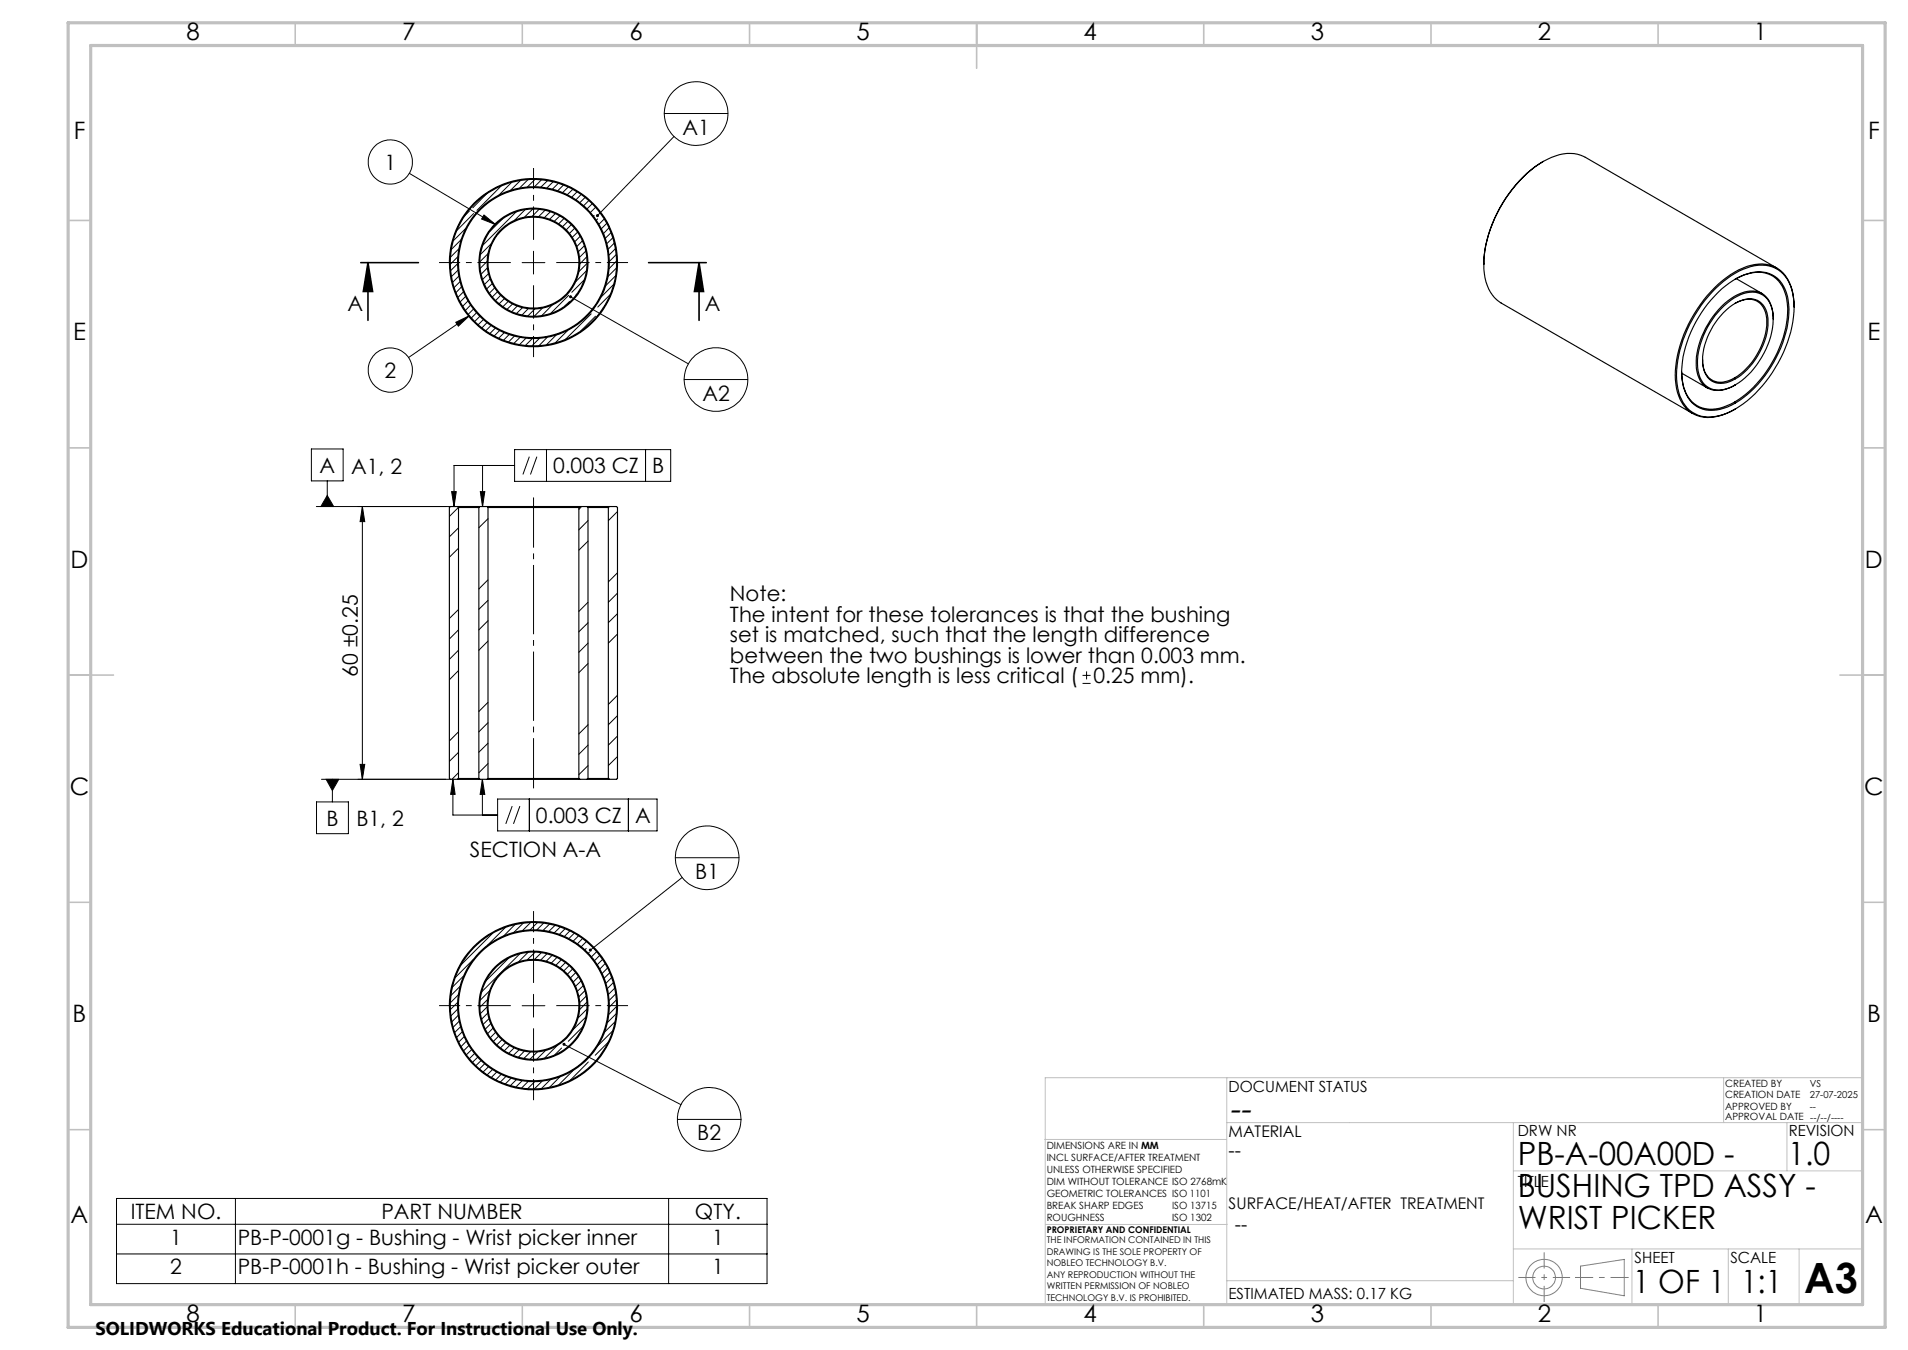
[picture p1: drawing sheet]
<svg xmlns="http://www.w3.org/2000/svg" width="420mm" height="297mm" viewBox="0 0 420 297" stroke-linecap="round" stroke-linejoin="round" font-family="sans-serif">
<g fill="none" stroke="#808080" stroke-width=".22">
<path d="M347.9 278.5l9.6-1.4v8l-9.6-1.7z"/>
<circle cx="339.9" cy="281" r="2.51"/>
<circle cx="339.9" cy="281.1" r="4"/>
</g>
<path d="M334.2 281h11.4" fill="none" stroke="#808080" stroke-width=".22" stroke-dasharray="15.2 1.3 1.3 1.3" stroke-dashoffset="11.4" stroke-linecap="butt"/>
<path d="M339.9 275.5v10.9" fill="none" stroke="#808080" stroke-width=".22" stroke-dasharray="15.2 1.3 1.3 1.3" stroke-dashoffset="11.7" stroke-linecap="butt"/>
<path d="M346.7 281h11.8" fill="none" stroke="#808080" stroke-width=".22" stroke-dasharray="15.2 1.3 1.3 1.3" stroke-dashoffset="11.2" stroke-linecap="butt"/>
<g fill="none" stroke="#c0c0c0" stroke-width=".22">
<path d="M270.1 237.1v49.9M379.4 237.1v9.9M410.1 237.1h-180v49.9M230 250.7h40M270.1 247h140M333.1 257.6h77M333.1 247v40M393.3 247v10.6M230.2 269.4h39.9M333.1 274.8h77M359.2 274.8v12.2M380.4 274.8v12.2"/>
<path d="M396 274.8v12.2M270.1 281.8h63"/>
</g>
<g fill="none" stroke="#c0c0c0" stroke-width=".35">
<path d="M65 5v5M115 5v5M165 5v5M215 5v10M265 5v5M315 5v5M365 5v5M15 48.5h5M410 48.5h5M15 98.5h5M410 98.5h5M15 148.5h10"/>
<path d="M405 148.5h10M15 198.5h5M410 198.5h5M15 248.5h5M410 248.5h5M65 287v5M115 287v5M165 287v5M215 287v5M265 287v5M315 287v5M365 287v5"/>
</g>
<path d="M15 5h400v287h-400zM20 10h390v277h-390z" fill="none" stroke="#c0c0c0" stroke-width=".7"/>
<g fill="none" stroke="#000" stroke-width=".25">
<path d="M339.7 35.5a28.9 28.9 0 0 0-13.1 22.7 9.2 9.2 0 0 0 3.8 8.5l42.2 24.3M339.7 35.5a9.7 9.7 0 0 1 8.9-1.1l42.5 24.5M339.7 35.5a28.5 28.5 0 0 0-13.1 22.7M377.6 63.5a16.7 16.7 0 0 1 9.5-5.2 6.7 6.7 0 0 1 7.3 5.5 22 22 0 0 1-2.4 14.9 26.3 26.3 0 0 1-11.8 12.2 7.9 7.9 0 0 1-8.3-.6 11.1 11.1 0 0 1-2.7-9.9 29.5 29.5 0 0 1 8.4-16.9zM378.2 64.3a14.1 14.1 0 0 1 9.1-4.5 6.3 6.3 0 0 1 6.2 5.5 21.2 21.2 0 0 1-3.1 14.4 21.6 21.6 0 0 1-11 10.1 6.4 6.4 0 0 1-8.8-4.5 20.4 20.4 0 0 1 2.7-14.4l2.6-4zM378.8 67.9a9.9 9.9 0 0 1 7.6-3.6 4.7 4.7 0 0 1 3.8 4.5 18 18 0 0 1-7.5 15.4 6.2 6.2 0 0 1-6.5 1.1 6.1 6.1 0 0 1-2.5-6.1 18.7 18.7 0 0 1 5.1-11.3zM379.4 68.8a8.2 8.2 0 0 1 6.4-3 4.3 4.3 0 0 1 3.4 4.3 15.6 15.6 0 0 1-7.9 13.6 4.1 4.1 0 0 1-6.3-2.4 14 14 0 0 1 3.8-11.8zM381.9 61.5a8.1 8.1 0 0 1 8.6-.6 8.5 8.5 0 0 1 3 7.1 25.8 25.8 0 0 1-11.7 20.4 8.6 8.6 0 0 1-7.7 1.1 7.2 7.2 0 0 1-3.8-6.1l-.1-1.6M381.9 66.7a4.4 4.4 0 0 1 5.9 .5 7.8 7.8 0 0 1 .6 6.9 14.8 14.8 0 0 1-7.9 9.6 4.1 4.1 0 0 1-5.7-3.9v-.7M382.2 61.3l5.6 3.3M390.3 70.2a6.4 6.4 0 0 0-2.6-5.7 6.5 6.5 0 0 0-6.6 1.1 18.6 18.6 0 0 0-7.7 14.7 5.3 5.3 0 0 0 3.7 5.5 7 7 0 0 0 4.9-1.1M394.9 67.6a9.9 9.9 0 0 0-3.5-8.5 8 8 0 0 0-7.8-.1 25.6 25.6 0 0 0-11.9 12.3 22.2 22.2 0 0 0-2.4 15 6.9 6.9 0 0 0 9 5.2l1.8-.6 1.9-.9"/>
<path d="M370.2 82.1l5.6 3.3M100.7 111.4h4.9M100.7 111.4h-1.6l-.2 .3v59.6l.2 .1h1.6M100.7 111.4l.2 .3M100.9 111.7h4.5M100.9 111.7v59.6M105.4 111.7v59.6M105.6 111.4h1.6M105.6 111.4l-.2 .3M107.2 111.4h20.4M107.2 111.4l.2 .3M107.4 111.7h20"/>
<path d="M107.4 111.7v59.6M127.4 111.7v59.6M127.6 111.4h1.6M127.6 111.4l-.2 .3M129.2 111.4h4.9M129.2 111.4l.2 .3M129.4 111.7h4.5M129.4 111.7v59.6M133.9 111.7v59.6M134.1 111.4h1.6l.2 .3v59.6l-.2 .1h-1.6M134.1 111.4l-.2 .3M100.7 171.4h4.9"/>
<path d="M100.9 171.3h4.5M100.9 171.3l-.2 .1M105.4 171.3l.2 .1M105.6 171.4h1.6M107.2 171.4h20.4M107.4 171.3h20M107.4 171.3l-.2 .1M127.4 171.3l.2 .1M127.6 171.4h1.6M129.2 171.4h4.9M129.4 171.3h4.5M129.4 171.3l-.2 .1"/>
<path d="M133.9 171.3l.2 .1"/>
<circle cx="117.4" cy="57.8" r="16.7"/>
<circle cx="117.4" cy="57.8" r="12"/>
<circle cx="117.4" cy="57.8" r="18.3"/>
<circle cx="117.4" cy="57.8" r="10"/>
<circle cx="117.4" cy="57.8" r="16.5"/>
<circle cx="117.4" cy="57.8" r="10.2"/>
<circle cx="117.4" cy="57.8" r="18.5"/>
<circle cx="117.4" cy="57.8" r="11.8"/>
<circle cx="117.4" cy="221.3" r="12"/>
<circle cx="117.4" cy="221.3" r="18.3"/>
<circle cx="117.4" cy="221.2" r="10"/>
<circle cx="117.4" cy="221.3" r="16.5"/>
<circle cx="117.4" cy="221.2" r="16.7"/>
<circle cx="117.4" cy="221.3" r="10.2"/>
<circle cx="117.4" cy="221.2" r="18.5"/>
<circle cx="117.4" cy="221.2" r="11.8"/>
</g>
<g fill="none" stroke="#000" stroke-width=".22">
<path d="M90.1 38.1l19 11.3M114.5 39.7l-2.1 2.2M116.2 39.5l-1.8 1.8M117.8 39.5l-1.7 1.6M119.2 39.6l-1.5 1.5M120.5 39.8l-1.4 1.4M146.2 25h14M148.4 30l-16.9 17.4M100.7 58l-1.5 1.5M100.8 56.5l-1.7 1.6M100.8 59.4l-1.4 1.5M101 54.7l-1.8 1.9"/>
<path d="M101.5 52.7l-2.2 2.2M102.6 50.2l-2.8 2.8M103.3 46.4l-1 1M104.2 47l-3.7 3.7M106.5 47.3l2.6 2.1-3.1-1.2zM107.1 42.7l-3 3M107.2 57.5l-1.5 1.6M107.3 58.9l-1.4 1.4M107.4 55.8l-1.8 1.8M108.1 53.6l-2.3 2.4M110.3 40.9l-5.3 5.4M110.6 48.2l-2.8 2.7"/>
<path d="M112.6 40.1l-2.7 2.8M113.6 46.6l-7.3 7.4M114.9 57.8h5M115.6 46.1l-2.3 2.4M117.3 46l-1.8 1.8M117.4 55.3v5M118.7 46l-1.5 1.6M120 46.2l-1.4 1.5M121.1 46.6l-1.3 1.3M121.7 40l-1.3 1.3M122.2 47l-1.2 1.2M122.9 40.3l-1.3 1.3"/>
<path d="M123.2 47.5l-1.2 1.2M124 40.7l-1.2 1.3M124.1 48.1l-1.1 1.1M125 48.7l-1.1 1.1M125.1 41.2l-1.2 1.2M125.8 49.4l-1.2 1.2M126.1 41.7l-1.2 1.1M126.5 50.2l-1.2 1.2M127 42.2l-1.1 1.2M127.1 51.1l-1.1 1.1M127.7 52l-1.2 1.2M127.9 42.8l-1.1 1.2"/>
<path d="M128.2 53l-1.2 1.2M128.6 54.1l-1.2 1.2M128.8 43.4l-1.2 1.2M128.9 55.2l-1.3 1.4M129.1 59.6l-2.3 2.3M129.2 56.5l-1.6 1.6M129.2 58l-1.8 1.8M129.6 44.1l-1.1 1.2M130.4 44.8l-1.2 1.2M130.8 47.4l-.2 .2M131.1 45.6l-1.1 1.1M131.6 48.2l-.3 .2"/>
<path d="M133 48.2l-1.2 1.2M133.6 49.1l-1.2 1.2M134.1 50.1l-1.2 1.3M134.5 51.2l-1.3 1.2M134.9 52.3l-1.3 1.3M135.2 53.5l-1.3 1.3M135.5 54.7l-1.4 1.4M135.6 56l-1.5 1.5M135.7 59l-1.9 1.8M135.7 57.4l-1.6 1.7M100.3 70.9l3-1.4-2.4 2.3zM101 60.7l-1.3 1.4"/>
<path d="M101.2 62l-1.2 1.2M101.6 63.1l-1.2 1.3M102 64.2l-1.2 1.2M102.5 65.2l-1.2 1.2M103 66.2l-1.2 1.2M103.3 69.5l-13.4 9.2M103.6 67.1l-1.2 1.2M104.2 68l-1.1 1.1M104.9 68.8l-1.1 1.2M105.6 69.6l-1.1 1.1M106.4 70.3l-1.1 1.1M107.2 71l-1.1 1.1"/>
<path d="M107.5 60.2l-1.3 1.3M107.9 61.3l-1.3 1.3M108.1 71.6l-1.2 1.2M108.3 62.4l-1.2 1.2M108.9 63.4l-1.2 1.1M109 72.2l-1.2 1.2M109.5 64.2l-1.1 1.1M110 72.7l-1.2 1.2M110.2 65l-1.1 1.1M111 73.2l-1.2 1.2M111 65.7l-1.1 1.1M111.9 66.3l-1.2 1.2"/>
<path d="M112.1 73.6l-1.3 1.3M112.8 66.9l-1.2 1.1M113.2 73.9l-1.3 1.3M113.8 67.3l-1.2 1.3M114.5 74.2l-1.4 1.4M115 67.7l-1.3 1.3M115.8 74.4l-1.4 1.4M116.3 67.9l-1.4 1.4M117.2 74.5l-1.5 1.5M117.7 68l-1.5 1.5M118.7 74.4l-1.6 1.7M119.4 67.8l-1.8 1.8"/>
<path d="M120.5 74.2l-1.9 1.9M121.6 67.1l-2.4 2.4M122.4 73.7l-2.1 2.1M125 72.7l-2.8 2.8M125.2 65l-4 4M125.4 66.3l-1.1 1.1M125.6 65.3l25.9 14.7M127 64.7l-.2 .1M128.6 61.6l-2.7 2.7M130.1 69l-5.6 5.6M131.1 69.6l-3.3 3.3M134.3 64.8l-2.7 2.8"/>
<path d="M135.1 62.6l-2.8 2.7M135.5 60.7l-2.2 2.1M68.5 98.8h7v7h-7zM113.3 98.9h34.3v7h-34.3zM120.3 98.9v7M142.1 98.9v7M150.6 83.5h14M69.6 111.4h29.5M72 109l1.4 2.4h-2.8zM72 105.8v5.6M79.8 111.4l.5 3.4h-1zM79.8 111.4v60"/>
<path d="M99.4 108.2h1l-.5 3.2zM100.9 111.7l-2 1.9M100.9 116.1l-2 2M105.7 108.2h1l-.5 3.2zM106.2 102.4v9M107.4 114.1l-2 2M113.3 102.4h-13.4v9M116.5 100.5l-1.4 3.9M118.2 100.5l-1.4 3.9M128 111.4l-.6 .7M129.4 114.5l-2 2.1M129.4 119.1l-2 1.9"/>
<path d="M135.9 112.5l-2 2M100.9 134.1l-2 2M100.9 138.6l-2 2M100.9 120.6l-2 2M107.4 127.6l-2 2M107.4 132.1l-2 2M107.4 136.6l-2 2M129.4 132.5l-2 2M129.4 137l-2 2M135.9 126l-2 2M135.9 130.5l-2 2M135.9 139.5l-2 2"/>
<path d="M135.9 135l-2 2M100.9 143l-2 2.1M100.9 147.5l-2 2M107.4 154.5l-2 2M107.4 159l-2 2M107.4 141l-2 2M129.4 146l-2 2M129.4 159.5l-2 2M129.4 141.5l-2 2M135.9 153l-2 2M135.9 157.4l-2 2.1M238.3 150.4h1.8"/>
<path d="M238.3 148.6h1.8M239.2 147.7v1.8M69.7 176.4h7v7h-7zM70.8 171.4h28.3M71.8 171.4h2.8l-1.4 2.5zM73.2 171.4v5M79.3 168.2h1l-.5 3.2zM99.7 171.4l.5 3.4h-1zM99.7 171.4v7.9h9.8M100.9 170l-1.4 1.4M100.9 161l-2 2M100.9 165.5l-2 2"/>
<path d="M106.2 171.4l.5 3.4h-1zM106.2 171.4v7.9M107.4 163.5l-2 2M107.4 168l-2 2M109.5 175.8h35.1v7h-35.1zM112.7 177.3l-1.4 4M114.4 177.3l-1.4 4M116.5 175.8v7M129.4 163.9l-2 2M129.4 168.4l-2 2M135.9 161.9l-2 2M135.9 166.4l-2 2"/>
<path d="M138.3 175.8v7M148.7 188.7h14M150.2 193l-20.2 16M100.9 218.9l-1.8 1.7M101.3 217l-2 2M102.1 214.7l-2.5 2.5M104.2 211.1l-4 3.9M107.3 219.9l-1.7 1.7M107.8 218l-2.1 2.1M108.5 205.3l-7 7M111.2 204l-3.9 4M111.9 210.8l-4.9 5"/>
<path d="M113.3 203.4l-2.4 2.5M114.4 209.9l-8.4 8.3M115.2 203.1l-2.1 2M116.2 209.5l-2 2.1M116.8 202.9l-1.8 1.8M117.4 218.8v5M117.8 209.5l-1.7 1.6M118.3 203l-1.6 1.6M119.2 209.6l-1.5 1.5M119.7 203.1l-1.5 1.5M120.4 209.8l-1.3 1.4M121 203.3l-1.4 1.4"/>
<path d="M121.5 210.2l-1.2 1.3M122.2 203.6l-1.4 1.3M122.6 210.6l-1.2 1.2M123.3 203.9l-1.3 1.3M123.5 211.2l-1.1 1.1M124.4 204.3l-1.2 1.3M124.5 211.8l-1.2 1.1M125.3 212.4l-1.2 1.2M125.4 204.8l-1.2 1.2M126 213.2l-1.1 1.1M126.4 205.3l-1.2 1.2M126.7 214l-1.1 1.1"/>
<path d="M127.4 205.9l-1.2 1.1M127.4 214.9l-1.2 1.1M127.9 215.8l-1.2 1.2M128.2 206.5l-1.1 1.1M128.4 216.8l-1.3 1.3M128.8 217.9l-1.4 1.4M129 208.7l-.3 .3M129 219.1l-1.4 1.5M129.1 207.1l-1.1 1.2M129.7 209.5l-.2 .2M131.3 209.4l-1.1 1.1M132 210.2l-1.1 1.1"/>
<path d="M132.6 211.1l-1.1 1.1M133.2 212l-1.2 1.2M133.7 213l-1.2 1.2M134.2 214l-1.2 1.2M134.7 215l-1.3 1.3M135 216.2l-1.3 1.3M135.3 217.4l-1.4 1.4M135.5 218.6l-1.4 1.5M135.7 220l-1.6 1.5M100.8 220.5l-1.7 1.6M100.8 222l-1.5 1.5M100.9 223.4l-1.4 1.4"/>
<path d="M101.1 224.7l-1.3 1.3M101.4 225.9l-1.3 1.3M101.7 227l-1.2 1.2M102.2 228.1l-1.2 1.2M102.7 229.1l-1.2 1.2M103.2 230l-1.1 1.2M103.8 230.9l-1.1 1.2M104.5 231.8l-1.2 1.1M105.2 232.6l-1.2 1.1M105.9 233.3l-1.2 1.2M106.7 234l-1.1 1.2M107.2 221.5l-1.4 1.5"/>
<path d="M107.4 222.9l-1.4 1.3M107.5 234.7l-1.1 1.1M107.6 224.1l-1.2 1.3M108 225.2l-1.2 1.2M108.4 235.3l-1.2 1.2M108.5 226.2l-1.1 1.2M109.1 227.1l-1.2 1.2M109.3 235.9l-1.1 1.1M109.7 228l-1.1 1.1M110.3 236.4l-1.2 1.2M110.5 228.7l-1.1 1.2M111.3 229.4l-1.1 1.1"/>
<path d="M111.4 236.8l-1.3 1.3M112.2 230l-1.2 1.2M112.5 237.2l-1.3 1.3M113.2 230.5l-1.2 1.2M113.7 237.5l-1.3 1.3M114.3 231l-1.3 1.2M114.9 221.3h5M114.9 237.8l-1.3 1.3M115.4 231.2l-1.3 1.4M116.3 237.9l-1.5 1.5M116.8 231.4l-1.5 1.5M117.7 237.9l-1.5 1.6"/>
<path d="M118.3 231.4l-1.6 1.6M119.3 237.8l-1.7 1.8M120.1 231.1l-2 1.9M121.1 237.5l-1.9 2M122.7 230l-2.8 2.8M123.3 236.9l-2.3 2.3M123.6 230.6l-1.5 1.5M124.1 229.8l25.8 13.2M126.2 235.5l-3.2 3.2M128.3 225.9l-3.2 3.2M129 223.7l-2.8 2.8M129.2 220.5l-1.6 1.6"/>
<path d="M129.2 222l-1.9 1.9M129.5 233.6l-4 4.1M133.9 229.3l-2.9 2.9M134.9 226.8l-3.3 3.2M135.4 224.8l-2.3 2.3M135.6 223l-1.9 2M135.7 221.4l-1.7 1.8M149.1 246.3h14M25.6 263.7h143.2v18.7h-143.2zM25.6 269.3h143.2M25.6 275.9h143.2M51.8 263.7v18.7"/>
<path d="M147.2 263.7v18.7"/>
<circle cx="85.9" cy="35.6" r="4.9"/>
<circle cx="153.2" cy="25" r="7"/>
<circle cx="85.9" cy="81.4" r="4.9"/>
<circle cx="157.6" cy="83.5" r="7"/>
<circle cx="155.7" cy="188.7" r="7"/>
<circle cx="156.1" cy="246.3" r="7"/>
</g>
<path d="M79.4 57.8h12.7M81 57.8l1 6.3h-2zM81 57.8v12.7M142.8 57.8h12.7M153.9 57.8l1 6.3h-2zM153.9 57.8v12.7" fill="none" stroke="#000" stroke-width=".35"/>
<path d="M112.4 57.8h-15.8M117.4 52.8v-15.8M122.4 57.8h15.8M117.4 62.8v15.8M117.4 216.2v-15.8M112.4 221.2h-15.8M117.4 226.2v15.8M122.4 221.2h15.8" fill="none" stroke="#000" stroke-width=".22" stroke-dasharray="15.2 1.3 1.3 1.3" stroke-dashoffset="7.9" stroke-linecap="butt"/>
<path d="M117.4 173.4v-64" fill="none" stroke="#000" stroke-width=".22" stroke-dasharray="15.2 1.3 1.3 1.3" stroke-dashoffset="4.2" stroke-linecap="butt"/>
<g fill="#000">
<path d="M106.5 47.3l2.6 2.1-3.1-1.2zM100.3 70.9l3-1.4-2.4 2.3zM131.3 47.2v.5l.2-.3-.2 .3a.35 .35 0 0 0 .5 0 .35 .35 0 0 0 0-.5 .35 .35 0 0 0-.5 0zM125.3 65l.3 .3-.3-.2a.35 .35 0 0 0 .4 .5 .35 .35 0 0 0 .2-.5 .35 .35 0 0 0-.6-.1zM105.7 108.2h1l-.5 3.2zM99.4 108.2h1l-.5 3.2zM99.7 171.4l.5 3.4h-1zM106.2 171.4l.5 3.4h-1zM72 109l1.4 2.4h-2.8zM71.8 171.4l1.4 2.5 1.4-2.5zM129.7 208.8v.4l.3-.2-.3 .2a.34 .34 0 0 0 .5 .1 .34 .34 0 0 0 0-.5 .34 .34 0 0 0-.5 0zM123.9 229.5l.2 .3-.2-.2a.34 .34 0 0 0 .3 .4 .34 .34 0 0 0 .3-.5 .34 .34 0 0 0-.6 0z"/>
<path d="M153.9 57.8l1 6.3h-2zM81 57.8l1 6.3h-2z"/>
<path d="M79.8 111.4l.5 3.4h-1zM79.3 168.2h1l-.5 3.2z"/>
</g>
<text font-size="9.2" x="397.2" y="284.5">A3</text>
<text font-size="7.3" x="270.4" y="246.3">--</text>
<g font-size="7.1">
<text x="334.1" y="256.2">PB-A-00A00D -</text>
<text x="393.6" y="256.2">1.0</text>
<text x="334.1" y="263.3">BUSHING TPD ASSY -</text>
<text x="334.1" y="270.3">WRIST PICKER</text>
<text x="359.4" y="284.5">1 OF 1</text>
<text x="383.3" y="284.5">1:1</text>
</g>
<g font-size="5.3">
<text x="41" y="8.9">8</text>
<text x="88.5" y="8.9">7</text>
<text x="138.5" y="8.9">6</text>
<text x="188.5" y="8.9">5</text>
<text x="238.5" y="8.9">4</text>
<text x="288.5" y="8.9">3</text>
<text x="338.5" y="8.9">2</text>
<text x="386" y="8.9">1</text>
<text x="16.2" y="30.7">F</text>
<text x="411.2" y="30.7">F</text>
<text x="16.1" y="74.9">E</text>
<text x="411.1" y="74.9">E</text>
<text x="15.5" y="124.9">D</text>
<text x="410.5" y="124.9">D</text>
<text x="15.4" y="174.9">C</text>
<text x="410.4" y="174.9">C</text>
<text x="16" y="224.9">B</text>
<text x="411" y="224.9">B</text>
<text x="15.5" y="269.2">A</text>
<text x="410.5" y="269.2">A</text>
<text x="41" y="290.9">8</text>
<text x="88.5" y="290.9">7</text>
<text x="138.5" y="290.9">6</text>
<text x="188.5" y="290.9">5</text>
<text x="238.5" y="290.9">4</text>
<text x="288.5" y="290.9">3</text>
<text x="338.5" y="290.9">2</text>
<text x="386" y="290.9">1</text>
</g>
<g font-size="4.7">
<text x="150.2" y="29.6">A1</text>
<text x="84.6" y="37.3">1</text>
<text x="76.5" y="68.3">A</text>
<text x="155.2" y="68.3">A</text>
<text x="84.6" y="83.1">2</text>
<text x="154.6" y="88.1">A2</text>
<text x="70.3" y="104">A</text>
<text x="77.3" y="104.2">A1, 2</text>
<text x="121.7" y="104.2">0.003 CZ</text>
<text x="143.5" y="104.2">B</text>
<text x="160.7" y="132.2">Note:</text>
<text x="160.7" y="136.7">The intent for these tolerances is that the bushing</text>
<text x="160.7" y="141.3">set is matched, such that the length difference</text>
<text x="78.8" y="148.9" transform="rotate(-90 78.8 148.9)">60 ±0.25</text>
<text x="160.7" y="145.8">between the two bushings is lower than 0.003 mm.</text>
<text x="160.7" y="150.3">The absolute length is less critical (</text>
<text x="240.7" y="150.3">0.25 mm).</text>
<text x="71.9" y="181.7">B</text>
<text x="78.4" y="181.8">B1, 2</text>
<text x="118" y="181">0.003 CZ</text>
<text x="139.8" y="181">A</text>
<text x="103.5" y="188.6">SECTION A-A</text>
<text x="153" y="193.3">B1</text>
<text x="153.5" y="250.9">B2</text>
<text x="28.8" y="268.2">ITEM NO.</text>
<text x="83.9" y="268.2">PART NUMBER</text>
<text x="153" y="268.2">QTY.</text>
<text x="37.5" y="273.8">1</text>
<text x="52.3" y="273.8">PB-P-0001g - Bushing - Wrist picker inner</text>
<text x="156.7" y="273.8">1</text>
<text x="37.5" y="280.4">2</text>
<text x="52.3" y="280.4">PB-P-0001h - Bushing - Wrist picker outer</text>
<text x="156.7" y="280.4">1</text>
</g>
<g font-size="4.2">
<text x="270.4" y="254.6">--</text>
<text x="271.8" y="270.8">--</text>
</g>
<text font-size="4.1" x="21" y="293.7">SOLIDWORKS Educational Product. For Instructional Use Only.</text>
<g font-size="3.5">
<text x="270.4" y="250.1">MATERIAL</text>
<text x="270.4" y="266">SURFACE/HEAT/AFTER TREATMENT</text>
</g>
<g font-size="3.4">
<text x="270.4" y="240.2">DOCUMENT STATUS</text>
<text x="334.1" y="250">DRW NR</text>
<text x="393.7" y="250">REVISION</text>
<text x="334.1" y="261.1">TITLE</text>
<text x="359.8" y="277.9">SHEET</text>
<text x="380.9" y="277.9">SCALE</text>
<text x="270.4" y="285.7">ESTIMATED MASS: 0.17 KG</text>
</g>
<g font-size="2.2">
<text x="379.7" y="239.1">CREATED BY</text>
<text x="379.7" y="244.2">APPROVED BY</text>
<text x="379.7" y="241.6">CREATION DATE</text>
<text x="379.7" y="246.5">APPROVAL DATE --/--/----</text>
<text x="230.4" y="252.7">DIMENSIONS ARE IN MM</text>
<text x="230.4" y="255.4">INCL SURFACE/AFTER TREATMENT</text>
<text x="230.4" y="258">UNLESS OTHERWISE SPECIFIED</text>
<text x="230.4" y="260.7">DIM WITHOUT TOLERANCE ISO 2768mK</text>
<text x="230.4" y="263.3">GEOMETRIC TOLERANCES ISO 1101</text>
<text x="230.4" y="266">BREAK SHARP EDGES</text>
<text x="230.4" y="268.6">ROUGHNESS</text>
<text x="258" y="266">ISO 13715</text>
<text x="258" y="268.7">ISO 1302</text>
</g>
<g font-size="2.1">
<text x="398.4" y="239.1">VS</text>
<text x="398.4" y="244.2">--</text>
<text x="398.4" y="241.7">27-07-2025</text>
</g>
<g font-size="2">
<text x="230.4" y="271.3">PROPRIETARY AND CONFIDENTIAL</text>
<text x="230.4" y="273.5">THE INFORMATION CONTAINED IN THIS</text>
<text x="230.4" y="276.1">DRAWING IS THE SOLE PROPERTY OF</text>
<text x="230.4" y="278.6">NOBLEO TECHNOLOGY B.V.</text>
<text x="230.4" y="281.1">ANY REPRODUCTION WITHOUT THE</text>
<text x="230.4" y="283.6">WRITTEN PERMISSION OF NOBLEO</text>
<text x="230.4" y="286.2">TECHNOLOGY B.V. IS PROHIBITED.</text>
</g>
</svg>
